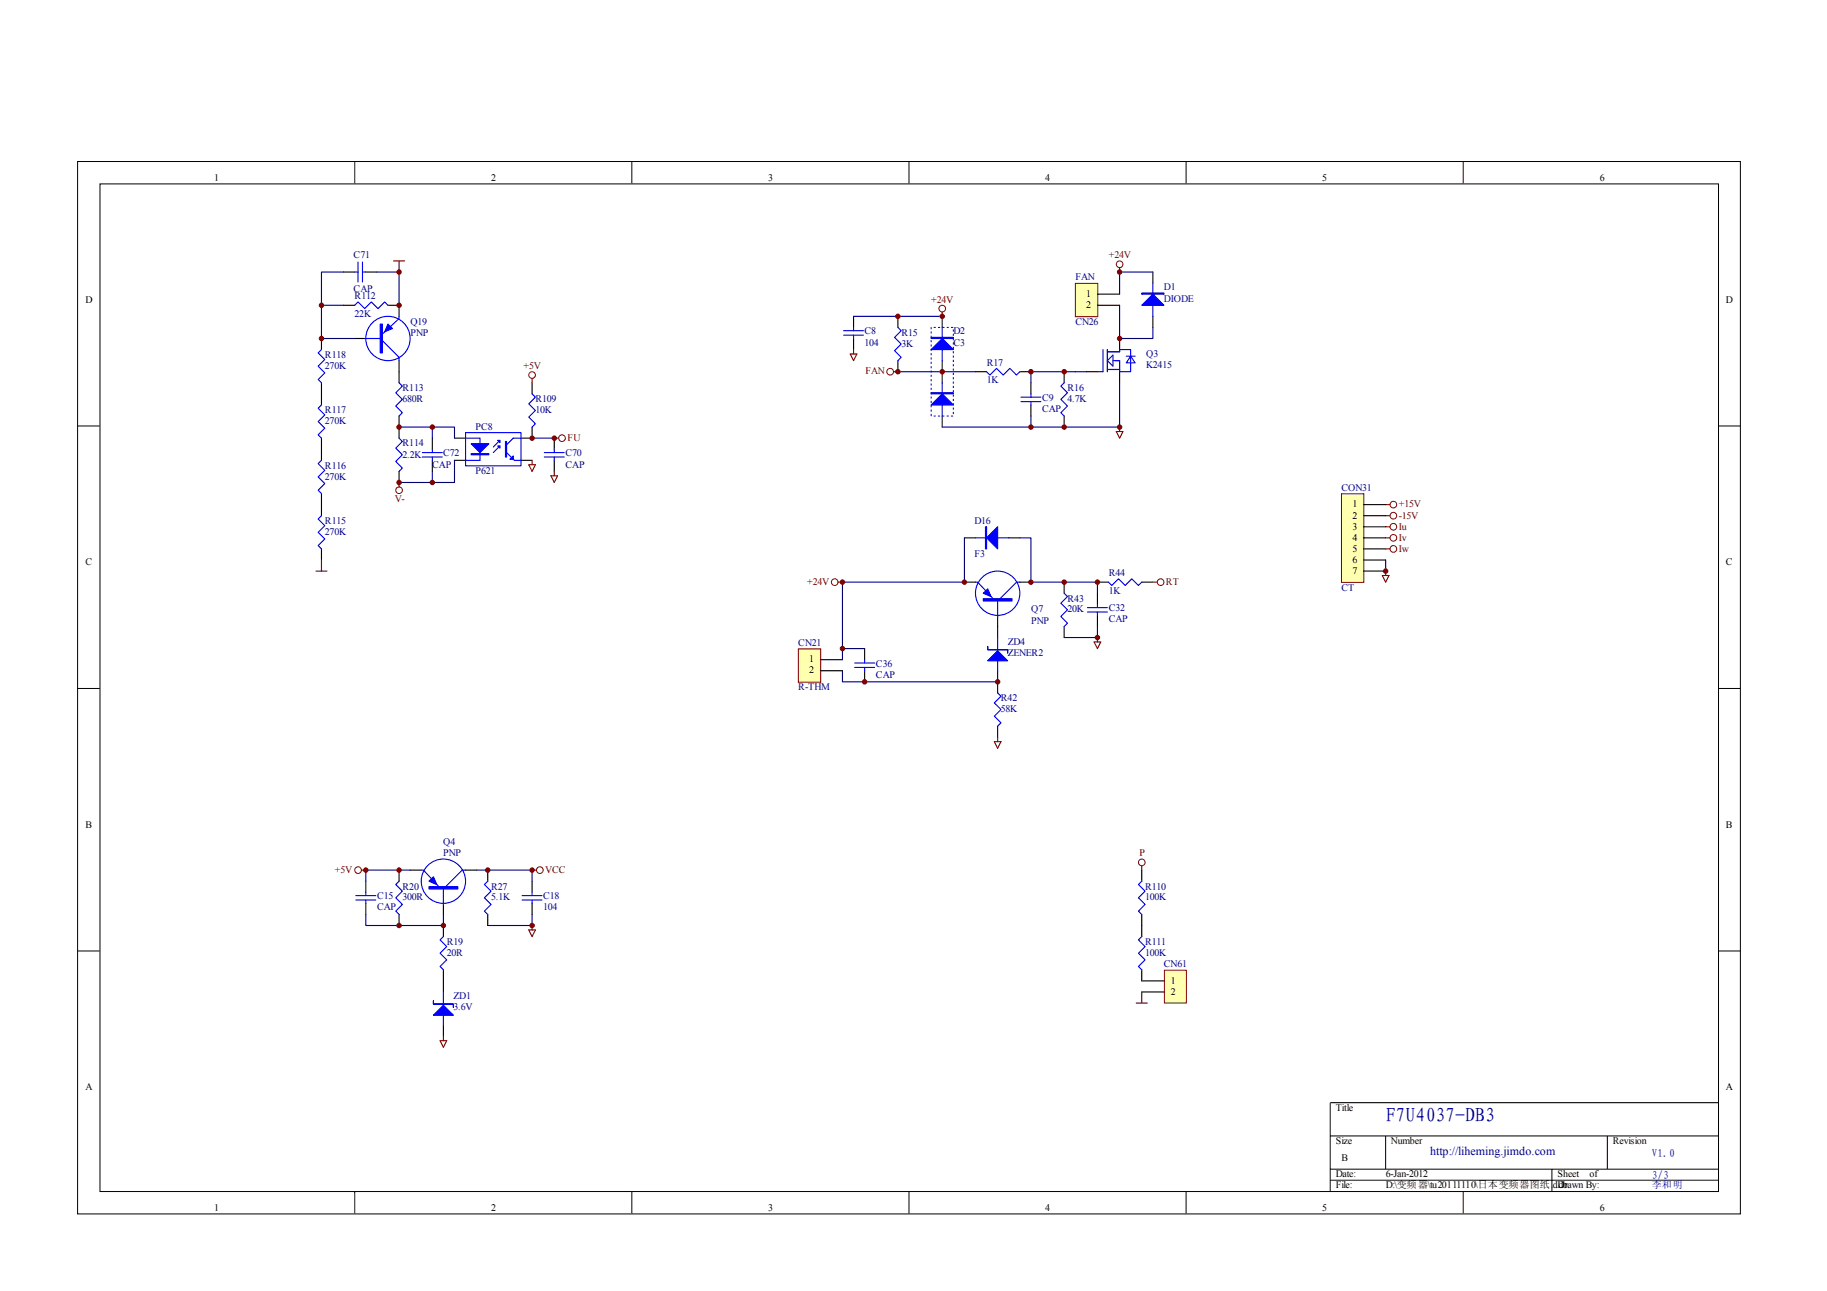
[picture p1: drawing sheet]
<svg xmlns="http://www.w3.org/2000/svg" width="297mm" height="210mm" viewBox="0 0 297 210" stroke-linecap="round" stroke-linejoin="round" font-family="sans-serif">
<g fill="none" stroke="#000" stroke-width=".16">
<path d="M12.6 26.3h270.4v171.1h-270.4zM16.3 29.9h263.1v163.8h-263.1zM57.7 26.2v3.6M102.7 26.2v3.6M147.8 26.2v3.6M192.8 26.2v3.6M237.9 26.2v3.6M12.6 69.3h3.6M279.3 69.3h3.7M12.6 111.9h3.6M279.3 111.9h3.7M12.6 154.6h3.6"/>
<path d="M279.3 154.6h3.7M279.3 179.3h-63v14.4M57.7 193.7v3.6M102.7 193.7v3.6M147.8 193.7v3.6M192.8 193.7v3.6M216.3 184.7h63M216.3 190.1h63M216.3 191.9h63M225.3 184.7v5.4M237.9 193.7v3.6M252.3 190.1v3.6"/>
<path d="M261.3 184.7v5.4"/>
</g>
<g fill="none" stroke="#000" stroke-width=".18">
<path d="M52.3 55v1.8M55.9 49.6h1.8M55.9 44.2h1.8M57.7 55h1.8M59.5 44.2h1.8M63.1 49.6h1.8v1.8M64.9 58.6v3.6M52.3 62.2v3.6M52.3 71.2v3.6M64.9 67.6v3.6M64.9 76.6v1.8M70.3 71.2v1.8"/>
<path d="M70.3 74.8v1.8M73.9 71.2h1.8M73.9 74.8h1.8M84.7 74.8h1.8M86.5 69.4v1.8h-1.8M86.5 62.2v1.8M90.1 71.2v1.8M90.1 74.8v1.8M52.3 80.2v3.6M52.3 89.2v1.9M156.8 94.7h1.8M156.8 87.4h1.8"/>
<path d="M164 87.4h1.8M165.8 94.7h1.8M173 94.7v1.8M178.4 94.7h1.8M178.4 96.5v1.8M185.6 94.7h1.8M140.6 105.5v1.8M140.6 109.1v1.8M162.2 100.1v3.6M162.2 109.1v3.6M162.2 118.1v1.8M173 101.9v1.8"/>
<path d="M178.4 100.1v1.8M59.5 143.3v1.8M59.5 146.9v1.8M64.9 141.5v1.8M64.9 148.7v1.8M66.7 141.5h1.8M72.1 146.9v1.8M72.1 150.5v1.8M72.1 157.7v3.6M75.7 141.5h1.8M79.3 141.5v1.8M79.3 148.7v1.8"/>
<path d="M86.5 143.3v1.8M86.5 146.9v1.8M185.6 141.5v1.8M185.6 148.7v3.6M185.6 157.7v1.8M72.1 166.7v1.8"/>
</g>
<g fill="none" stroke="#00f" stroke-width=".18">
<path d="M52.3 56.8l-.6 .6 1.1 1.1-1.1 1 1.1 1.1-1.1 1.1 .6 .5M57.7 49.6l.5-.5 1.1 1.1 1.1-1.1 1.1 1.1 1-1.1 .6 .5M57.7 44.2h.5M58.2 42.6v3.3M58.9 44.2h.6M58.9 42.6v3.3M59.3 55h2.5M62.2 55.4l2.7 2.7v.5M64.9 51.4v.4l-2.7 2.5M52.3 65.8l-.6 .6 1.1 1.1-1.1 1 1.1 1.1-1.1 1.1 .6 .5M52.3 74.8l-.6 .6 1.1 1.1-1.1 1 1.1 1.1-1.1 1.1 .6 .5M64.9 62.2l.5 .6-1.1 1.1 1.1 1-1.1 1.1 1.1 1.1-.5 .5"/>
<path d="M64.9 71.2l.5 .6-1.1 1.1 1.1 1-1.1 1.1 1.1 1.1-.5 .5M68.7 73.6h3.2M68.7 74.3h3.2M70.3 73v.6M70.3 74.3v.5M75.7 70.3h9v5.4h-9zM75.7 71.2h2.3v3.6h-2.3M81.3 72.5l-1.1 1.1M81.3 71.6l-1.1 1.1M82.4 73.6l1.2 1.2h1.1M84.7 71.2h-1.3l-1 1.1M86.5 64l.5 .6-1 1.1 1 1-1 1.1 1 1.1-.5 .5"/>
<path d="M88.5 73.6h3.2M88.5 74.3h3.2M90.1 73v.6M90.1 74.3v.5M52.3 83.8l-.6 .6 1.1 1.1-1.1 1 1.1 1.1-1.1 1.1 .6 .5M158.6 94.7h.4l2.5 2.7M158.6 87.4h5.4M162.2 97.7v2.5M165.8 94.7h-.5l-2.7 2.7M173 96.5l.6 .5-1.1 1.1 1.1 1.1-1.1 1 1.1 1.1-.6 .6M176.8 98.8h3.2M176.8 99.5h3.2"/>
<path d="M178.4 98.3v.5M178.4 99.5v.6M180.2 94.7l.6 .5 1-1.1 1.1 1.1 1.1-1.1 1.1 1.1 .5-.5M139 107.8h3.2M139 108.5h3.2M140.6 107.3v.5M140.6 108.5v.6M162.2 112.7l.5 .5-1 1.1 1 1.1-1 1 1 1.1-.5 .6M162.2 103.7v5.4M57.9 145.6h3.2M57.9 146.3h3.2M59.5 145.1v.5"/>
<path d="M59.5 146.3v.6M64.9 143.3l-.6 .5 1.1 1.1-1.1 1.1 1.1 1.1-1.1 1 .6 .6M68.5 141.5h.3l2.6 2.7M72.1 152.3l-.6 .5 1.1 1.1-1.1 1.1 1.1 1.1-1.1 1 .6 .6M72.1 144.5v2.6M75.7 141.5h-.5l-2.8 2.7M79.3 143.3l-.5 .5 1 1.1-1 1.1 1 1.1-1 1 .5 .6M84.9 145.6h3.2M84.9 146.3h3.2M86.5 145.1v.5M86.5 146.3v.6M185.6 143.3l-.5 .5 1.1 1.1-1.1 1.1 1.1 1.1-1.1 1 .5 .6"/>
<path d="M185.6 152.3l-.5 .5 1.1 1.1-1.1 1.1 1.1 1.1-1.1 1 .5 .6M72.1 161.3v5.4"/>
<circle cx="63.1" cy="55" r="3.6"/>
<circle cx="162.2" cy="96.5" r="3.6"/>
<circle cx="72.1" cy="143.3" r="3.6"/>
</g>
<g fill="#00f" stroke="#00f" stroke-width=".18">
<path d="M63.1 52.7l.7 .7-1.3 .6z"/>
<path d="M76.6 72.1h2.9l-1.5 1.5z"/>
<path d="M80.9 71.6h.4v.4z"/>
<path d="M80.9 72.5h.4v.4z"/>
<path d="M83.4 74.1v.6h-.5z"/>
<path d="M69.7 143.3l.8-.7 .5 1.2z"/>
<path d="M70.5 165.1l1.6-1.7 1.6 1.7z"/>
<path d="M159.9 96.5l.7-.8 .5 1.3z"/>
<path d="M162.2 105.8l1.6 1.6h-3.2z"/>
<path d="M160.4 87.4l1.8-1.8v3.6z"/>
<path d="M61.8 52.7h.4v4.7h-.4z" fill-rule="evenodd"/>
<path d="M76.6 73.8h2.9v.1h-2.9z" fill-rule="evenodd"/>
<path d="M82.2 71.8h.2v2.5h-.2z" fill-rule="evenodd"/>
<path d="M69.7 144.2h4.7v.3h-4.7z" fill-rule="evenodd"/>
<path d="M70.5 162.7v.6h3.2v.5v-.5h-3.2z" fill-rule="evenodd"/>
<path d="M159.9 97.4h4.6v.3h-4.6z" fill-rule="evenodd"/>
<path d="M160.6 105.1v.5h3.2v.6v-.6h-3.2z" fill-rule="evenodd"/>
<path d="M160.2 85.6h.2v3.6h-.2z" fill-rule="evenodd"/>
</g>
<g fill="none" stroke="#000080" stroke-width=".18">
<path d="M55.9 49.6h-3.6v5.4h5.4M55.9 44.2h-3.6v5.4M61.3 44.2h3.6v5.4M64.9 69.4h9v1.8M70.3 69.4v1.8M70.3 76.6v1.8M73.9 74.8v3.6h-9M86.5 71.2h3.6M156.8 87.4v7.3M165.8 87.4h1.8v7.3h10.8v1.8M137 109.1v1.8h25.2M178.4 101.9v1.8h-5.4"/>
<path d="M59.5 148.7v1.8h12.6v-1.8M66.7 141.5h-7.2v1.8M77.5 141.5h9v1.8M86.5 148.7v1.8h-7.2"/>
</g>
<g fill="none" stroke="#800000" stroke-width=".16">
<circle cx="64.9" cy="79.7" r=".54"/>
<circle cx="86.5" cy="61" r=".54"/>
<circle cx="91.4" cy="71.2" r=".54"/>
<circle cx="135.7" cy="94.7" r=".54"/>
<circle cx="188.7" cy="94.7" r=".54"/>
<circle cx="58.2" cy="141.5" r=".54"/>
<circle cx="87.8" cy="141.5" r=".54"/>
<circle cx="185.6" cy="140.2" r=".54"/>
</g>
<g fill="none" stroke="#800000" stroke-width=".18">
<path d="M64 42.4h1.8M64.9 42.4v1.8M64.9 78.4v.8M86 75.6h1l-.5 1zM86.5 61.5v.7M86.5 74.8v.8M89.6 77.4h1.1l-.6 1zM90.1 71.2h.7M90.1 76.6v.8M51.4 92.9h1.8M52.3 91.1v1.8M136.2 94.7h.8"/>
<path d="M187.4 94.7h.8M58.8 141.5h.7M86 151.2h1l-.5 1.1zM86.5 150.5v.7M86.5 141.5h.7M185.6 140.8v.7M71.5 169.2h1.1l-.5 1.1zM72.1 168.5v.7M184.7 163.1h1.8M185.6 161.3v1.8"/>
</g>
<path d="M174.9 46.2h3.6v5.3h-3.6z" fill="#ffffb0"/>
<g fill="none" stroke="#800000" stroke-width=".16">
<path d="M174.8 46.1h3.7v5.4h-3.7z"/>
<circle cx="153.2" cy="50.2" r=".54"/>
<circle cx="182" cy="43" r=".54"/>
<circle cx="144.7" cy="60.4" r=".54"/>
</g>
<g fill="none" stroke="#000" stroke-width=".18">
<path d="M138.8 51.4v1.8M138.8 55v1.8M146 51.4v1.8M146 58.6v1.8M153.2 51.4v1.8M153.2 58.6v3.6M178.4 47.8h3.6M178.4 49.6h3.6M187.4 44.2v1.8M187.4 51.4v1.8M153.2 67.6v1.8M158.6 60.4h1.8"/>
<path d="M165.8 60.4h1.8M167.6 62.2v1.8M167.6 65.8v1.8M173 60.4v1.8M173 67.6v1.8"/>
</g>
<g fill="none" stroke="#00f" stroke-width=".18">
<path d="M137.1 53.8h3.3M137.1 54.5h3.3M138.8 53.2v.6M138.8 54.5v.5M146 53.2l.5 .6-1.1 1.1 1.1 1-1.1 1.1 1.1 1.1-.5 .5M153.2 53.2v5.4M187.4 46v5.4M153.2 62.2v5.4M160.4 60.4l.5 .6 1.1-1.1 1.1 1.1 1.1-1.1 1.1 1.1 .5-.6M166 64.6h3.2M166 65.3h3.2M167.6 64v.6"/>
<path d="M167.6 65.3v.5M173 62.2l-.5 .6 1.1 1.1-1.1 1 1.1 1.1-1.1 1.1 .5 .5"/>
</g>
<g fill="#00f" stroke="#00f" stroke-width=".18">
<path d="M187.4 47.8l1.8 1.8h-3.6z"/>
<path d="M153.2 64l1.8 1.8h-3.6z"/>
<path d="M153.2 55l1.8 1.8h-3.6z"/>
<path d="M185.6 47.6h3.6v.2h-3.6z" fill-rule="evenodd"/>
<path d="M151.4 63.9h3.6v.1h-3.6z" fill-rule="evenodd"/>
<path d="M151.4 54.9h3.6v.1h-3.6z" fill-rule="evenodd"/>
</g>
<path d="M151.4 67.6v-14.4h3.6v14.4h-3.6" fill="none" stroke="#00f" stroke-width=".16" stroke-dasharray=".4 .4 .4 .4 .4 .4 .4 .4" stroke-linecap="butt"/>
<path d="M138.2 57.6h1.1l-.5 1zM138.8 56.8v.8M153.2 50.7v.7M182 43.5v.7M145.3 60.4h.7M181.5 70.2h1.1l-.6 1zM182 69.4v.8M162.2 119.9v.7M177.9 104.4h1.1l-.6 1.1zM178.4 103.7v.7M161.7 120.6h1l-.5 1.1z" fill="none" stroke="#800000" stroke-width=".18"/>
<path d="M138.8 51.4h14.4M182 49.6v5.4h5.4v-1.8M187.4 44.2h-5.4v3.6M146 60.4h12.6M167.6 67.6v1.8M174.8 60.4h-7.2v1.8M182 65.8v3.6h-28.8" fill="none" stroke="#000080" stroke-width=".18"/>
<g fill="#800000" stroke="#800000" stroke-width=".16">
<circle cx="64.9" cy="49.6" r=".36"/>
<circle cx="86.5" cy="71.2" r=".36"/>
<circle cx="52.3" cy="55" r=".36"/>
<circle cx="64.9" cy="69.4" r=".36"/>
<circle cx="64.9" cy="78.4" r=".36"/>
<circle cx="52.3" cy="49.6" r=".36"/>
<circle cx="64.9" cy="44.2" r=".36"/>
<circle cx="70.3" cy="78.4" r=".36"/>
<circle cx="70.3" cy="69.4" r=".36"/>
<circle cx="90.1" cy="71.2" r=".36"/>
<circle cx="64.9" cy="150.5" r=".36"/>
<circle cx="64.9" cy="141.5" r=".36"/>
<circle cx="72.1" cy="150.5" r=".36"/>
<circle cx="79.3" cy="141.5" r=".36"/>
<circle cx="59.5" cy="141.5" r=".36"/>
<circle cx="86.5" cy="141.5" r=".36"/>
<circle cx="86.5" cy="150.5" r=".36"/>
<circle cx="167.6" cy="94.7" r=".36"/>
<circle cx="178.4" cy="94.6" r=".36"/>
<circle cx="173" cy="94.7" r=".36"/>
<circle cx="178.4" cy="103.7" r=".36"/>
<circle cx="153.2" cy="60.4" r=".36"/>
<circle cx="153.2" cy="51.4" r=".36"/>
<circle cx="173" cy="69.4" r=".36"/>
<circle cx="173" cy="60.4" r=".36"/>
<circle cx="167.6" cy="60.4" r=".36"/>
<circle cx="146" cy="51.4" r=".36"/>
<circle cx="146" cy="60.4" r=".36"/>
<circle cx="182" cy="44.2" r=".36"/>
<circle cx="182" cy="69.4" r=".36"/>
<circle cx="167.6" cy="69.4" r=".36"/>
</g>
<path d="M189.4 157.8h3.5v5.3h-3.5z" fill="#ffffb0"/>
<g fill="none" stroke="#800000" stroke-width=".16">
<path d="M189.3 157.7h3.6v5.4h-3.6z"/>
<circle cx="226.5" cy="89.3" r=".54"/>
<circle cx="226.5" cy="83.8" r=".54"/>
<circle cx="226.5" cy="87.4" r=".54"/>
<circle cx="226.5" cy="82" r=".54"/>
<circle cx="226.5" cy="85.6" r=".54"/>
</g>
<path d="M185.6 159.5h3.6M185.6 161.3h3.6" fill="none" stroke="#000" stroke-width=".18"/>
<path d="M224.7 93.6h1.1l-.5 1.1zM225.3 82h.7M225.3 83.8h.7M225.3 85.6h.7M225.3 92.9v.7M225.3 87.4h.7M225.3 89.2h.7" fill="none" stroke="#800000" stroke-width=".18"/>
<path d="M218.2 80.4h3.5v14.3h-3.5z" fill="#ffffb0"/>
<path d="M218.1 80.3h3.6v14.4h-3.6z" fill="none" stroke="#800000" stroke-width=".16"/>
<path d="M182 55v1.8M176.6 60.4h1.8M182 60.4v1.8M221.7 82h3.6M221.7 83.8h3.6M221.7 85.6h3.6M221.7 87.4h3.6M221.7 89.2h3.6M221.7 91.1h3.6M221.7 92.9h3.6" fill="none" stroke="#000" stroke-width=".18"/>
<path d="M174.8 60.4h1.8M182 62.2v3.6M225.3 91.1v1.8" fill="none" stroke="#000080" stroke-width=".18"/>
<g fill="#800000" stroke="#800000" stroke-width=".16">
<circle cx="225.3" cy="92.9" r=".36"/>
<circle cx="182" cy="55" r=".36"/>
</g>
<path d="M179.3 56.8v3.6h-.9M180 57.2h2v-.4h1.8v3.6h-1.8v-1.8h-1.1M180 56.8v3.6M180 58.6l.9-.9v1.8zM183.1 57.9h1.5M183.8 57.9l.8 1.1h-1.5zM180 60.1h2" fill="none" stroke="#00f" stroke-width=".18"/>
<path d="M129.9 105.6h3.5v5.3h-3.5z" fill="#ffffb0"/>
<path d="M129.8 105.5h3.6v5.4h-3.6z" fill="none" stroke="#800000" stroke-width=".16"/>
<path d="M133.4 107.3h3.6M133.4 109.1h3.6" fill="none" stroke="#000" stroke-width=".18"/>
<g fill="#800000" stroke="#800000" stroke-width=".16">
<circle cx="162.2" cy="110.9" r=".36"/>
<circle cx="140.6" cy="110.9" r=".36"/>
<circle cx="156.8" cy="94.6" r=".36"/>
<circle cx="137" cy="94.7" r=".36"/>
<circle cx="137" cy="105.5" r=".36"/>
</g>
<path d="M156.8 94.7h-19.8v10.8M140.6 105.5h-3.6v1.8" fill="none" stroke="#000080" stroke-width=".18"/>
<text font-size="3.2" fill="#000080" x="225.3" y="182.5">F7U4037-DB3</text>
<text font-size="2" fill="#000080" x="232.5" y="187.8">http://liheming.jimdo.com</text>
<g font-size="1.8" fill="#000080">
<text x="268.6" y="188.1">V1.0</text>
<text x="268.6" y="191.6">3/3</text>
</g>
<g font-size="1.6">
<text x="34.8" y="29.4">1</text>
<text x="79.8" y="29.4">2</text>
<text x="124.9" y="29.4">3</text>
<text x="169.9" y="29.4">4</text>
<text x="215" y="29.4">5</text>
<text x="260.1" y="29.4">6</text>
<text x="13.9" y="49.2">D</text>
<text x="176.6" y="48.3">1</text>
<text x="176.6" y="50.1">2</text>
<text x="280.6" y="49.2">D</text>
<text x="219.9" y="82.5">1</text>
<text x="219.9" y="84.3">2</text>
<text x="219.9" y="86.1">3</text>
<text x="219.9" y="87.9">4</text>
<text x="219.9" y="89.7">5</text>
<text x="13.9" y="91.9">C</text>
<text x="219.9" y="91.5">6</text>
<text x="219.9" y="93.3">7</text>
<text x="280.6" y="91.9">C</text>
<text x="131.6" y="107.7">1</text>
<text x="131.6" y="109.5">2</text>
<text x="13.9" y="134.5">B</text>
<text x="280.6" y="134.5">B</text>
<text x="190.3" y="159.9">1</text>
<text x="190.3" y="161.7">2</text>
<text x="13.9" y="177.2">A</text>
<text x="280.6" y="177.2">A</text>
<text x="217.2" y="180.6">Title</text>
<text x="217.2" y="186">Size</text>
<text x="217.2" y="191.4">Date:</text>
<text x="218.1" y="188.7">B</text>
<text x="225.3" y="191.4">6-Jan-2012</text>
<text x="226.1" y="186">Number</text>
<text x="253.2" y="191.4">Sheet</text>
<text x="258.4" y="191.4">of</text>
<text x="262.2" y="186">Revision</text>
<text x="34.8" y="196.9">1</text>
<text x="79.8" y="196.9">2</text>
<text x="124.9" y="196.9">3</text>
<text x="169.9" y="196.9">4</text>
<text x="215" y="196.9">5</text>
<text x="217.2" y="193.2">File:</text>
<text x="225.3" y="193.2">D:\变频器\tu20111110\日本变频器图纸.</text>
<text x="252.5" y="193.2">ddb</text>
<text x="253.2" y="193.2">Drawn By:</text>
<text x="260.1" y="196.9">6</text>
</g>
<g font-size="1.6" fill="#000080">
<text x="57.5" y="42">C71</text>
<text x="57.5" y="47.4">CAP</text>
<text x="174.8" y="45.6">FAN</text>
<text x="189.2" y="47.2">D1</text>
<text x="57.7" y="48.6">R112</text>
<text x="57.7" y="51.5">22K</text>
<text x="66.7" y="52.8">Q19</text>
<text x="174.8" y="52.8">CN26</text>
<text x="189.2" y="49">DIODE</text>
<text x="52.8" y="58.2">R118</text>
<text x="52.8" y="60">270K</text>
<text x="66.7" y="54.6">PNP</text>
<text x="140.5" y="54.4">C8</text>
<text x="140.5" y="56.2">104</text>
<text x="146.6" y="54.6">R15</text>
<text x="146.6" y="56.4">3K</text>
<text x="155" y="54.4">D2</text>
<text x="155" y="56.2">C3</text>
<text x="160.4" y="59.5">R17</text>
<text x="186.4" y="58">Q3</text>
<text x="186.4" y="59.8">K2415</text>
<text x="65.4" y="63.6">R113</text>
<text x="65.4" y="65.4">680R</text>
<text x="87" y="65.4">R109</text>
<text x="160.4" y="62.3">1K</text>
<text x="169.4" y="65.2">C9</text>
<text x="173.6" y="63.6">R16</text>
<text x="173.6" y="65.4">4.7K</text>
<text x="52.8" y="67.2">R117</text>
<text x="52.8" y="69">270K</text>
<text x="77.3" y="69.9">PC8</text>
<text x="87" y="67.2">10K</text>
<text x="169.4" y="67">CAP</text>
<text x="52.8" y="76.2">R116</text>
<text x="52.8" y="78">270K</text>
<text x="65.4" y="72.6">R114</text>
<text x="65.4" y="74.4">2.2K</text>
<text x="70.3" y="76">CAP</text>
<text x="72.1" y="74.2">C72</text>
<text x="77.3" y="77.1">P621</text>
<text x="91.9" y="74.2">C70</text>
<text x="91.9" y="76">CAP</text>
<text x="218.1" y="79.8">CON31</text>
<text x="52.8" y="85.2">R115</text>
<text x="52.8" y="87">270K</text>
<text x="158.4" y="85.2">D16</text>
<text x="158.4" y="90.6">F3</text>
<text x="180.3" y="93.7">R44</text>
<text x="167.6" y="99.6">Q7</text>
<text x="167.6" y="101.4">PNP</text>
<text x="173.6" y="97.8">R43</text>
<text x="173.6" y="99.6">20K</text>
<text x="180.3" y="96.5">1K</text>
<text x="180.3" y="99.4">C32</text>
<text x="180.3" y="101.2">CAP</text>
<text x="218.1" y="96">CT</text>
<text x="129.8" y="105">CN21</text>
<text x="163.8" y="104.8">ZD4</text>
<text x="163.8" y="106.6">ZENER2</text>
<text x="129.8" y="112.2">R-THM</text>
<text x="142.4" y="108.5">C36</text>
<text x="142.4" y="110.3">CAP</text>
<text x="162.7" y="114">R42</text>
<text x="162.7" y="115.8">58K</text>
<text x="72.1" y="137.4">Q4</text>
<text x="72.1" y="139.2">PNP</text>
<text x="61.3" y="146.2">C15</text>
<text x="61.3" y="148">CAP</text>
<text x="65.4" y="144.6">R20</text>
<text x="65.4" y="146.4">300R</text>
<text x="79.8" y="144.6">R27</text>
<text x="79.8" y="146.4">5.1K</text>
<text x="88.3" y="146.2">C18</text>
<text x="88.3" y="148">104</text>
<text x="186.2" y="144.6">R110</text>
<text x="186.2" y="146.4">100K</text>
<text x="72.6" y="153.6">R19</text>
<text x="72.6" y="155.5">20R</text>
<text x="186.2" y="153.6">R111</text>
<text x="186.2" y="155.5">100K</text>
<text x="189.2" y="157.2">CN61</text>
<text x="73.7" y="162.5">ZD1</text>
<text x="73.7" y="164.3">3.6V</text>
<text x="268.6" y="193.2">李和明</text>
</g>
<g font-size="1.6" fill="#800000">
<text x="180.3" y="42">+24V</text>
<text x="151.4" y="49.2">+24V</text>
<text x="85.1" y="60">+5V</text>
<text x="140.7" y="60.9">FAN</text>
<text x="92.3" y="71.7">FU</text>
<text x="64.2" y="81.6">V-</text>
<text x="227.4" y="82.5">+15V</text>
<text x="227.4" y="84.3">-15V</text>
<text x="227.4" y="86.1">Iu</text>
<text x="227.4" y="87.9">Iv</text>
<text x="227.4" y="89.7">Iw</text>
<text x="131.2" y="95.1">+24V</text>
<text x="189.6" y="95.1">RT</text>
<text x="54.4" y="141.9">+5V</text>
<text x="88.6" y="141.9">VCC</text>
<text x="185.3" y="139.2">P</text>
</g>
</svg>
